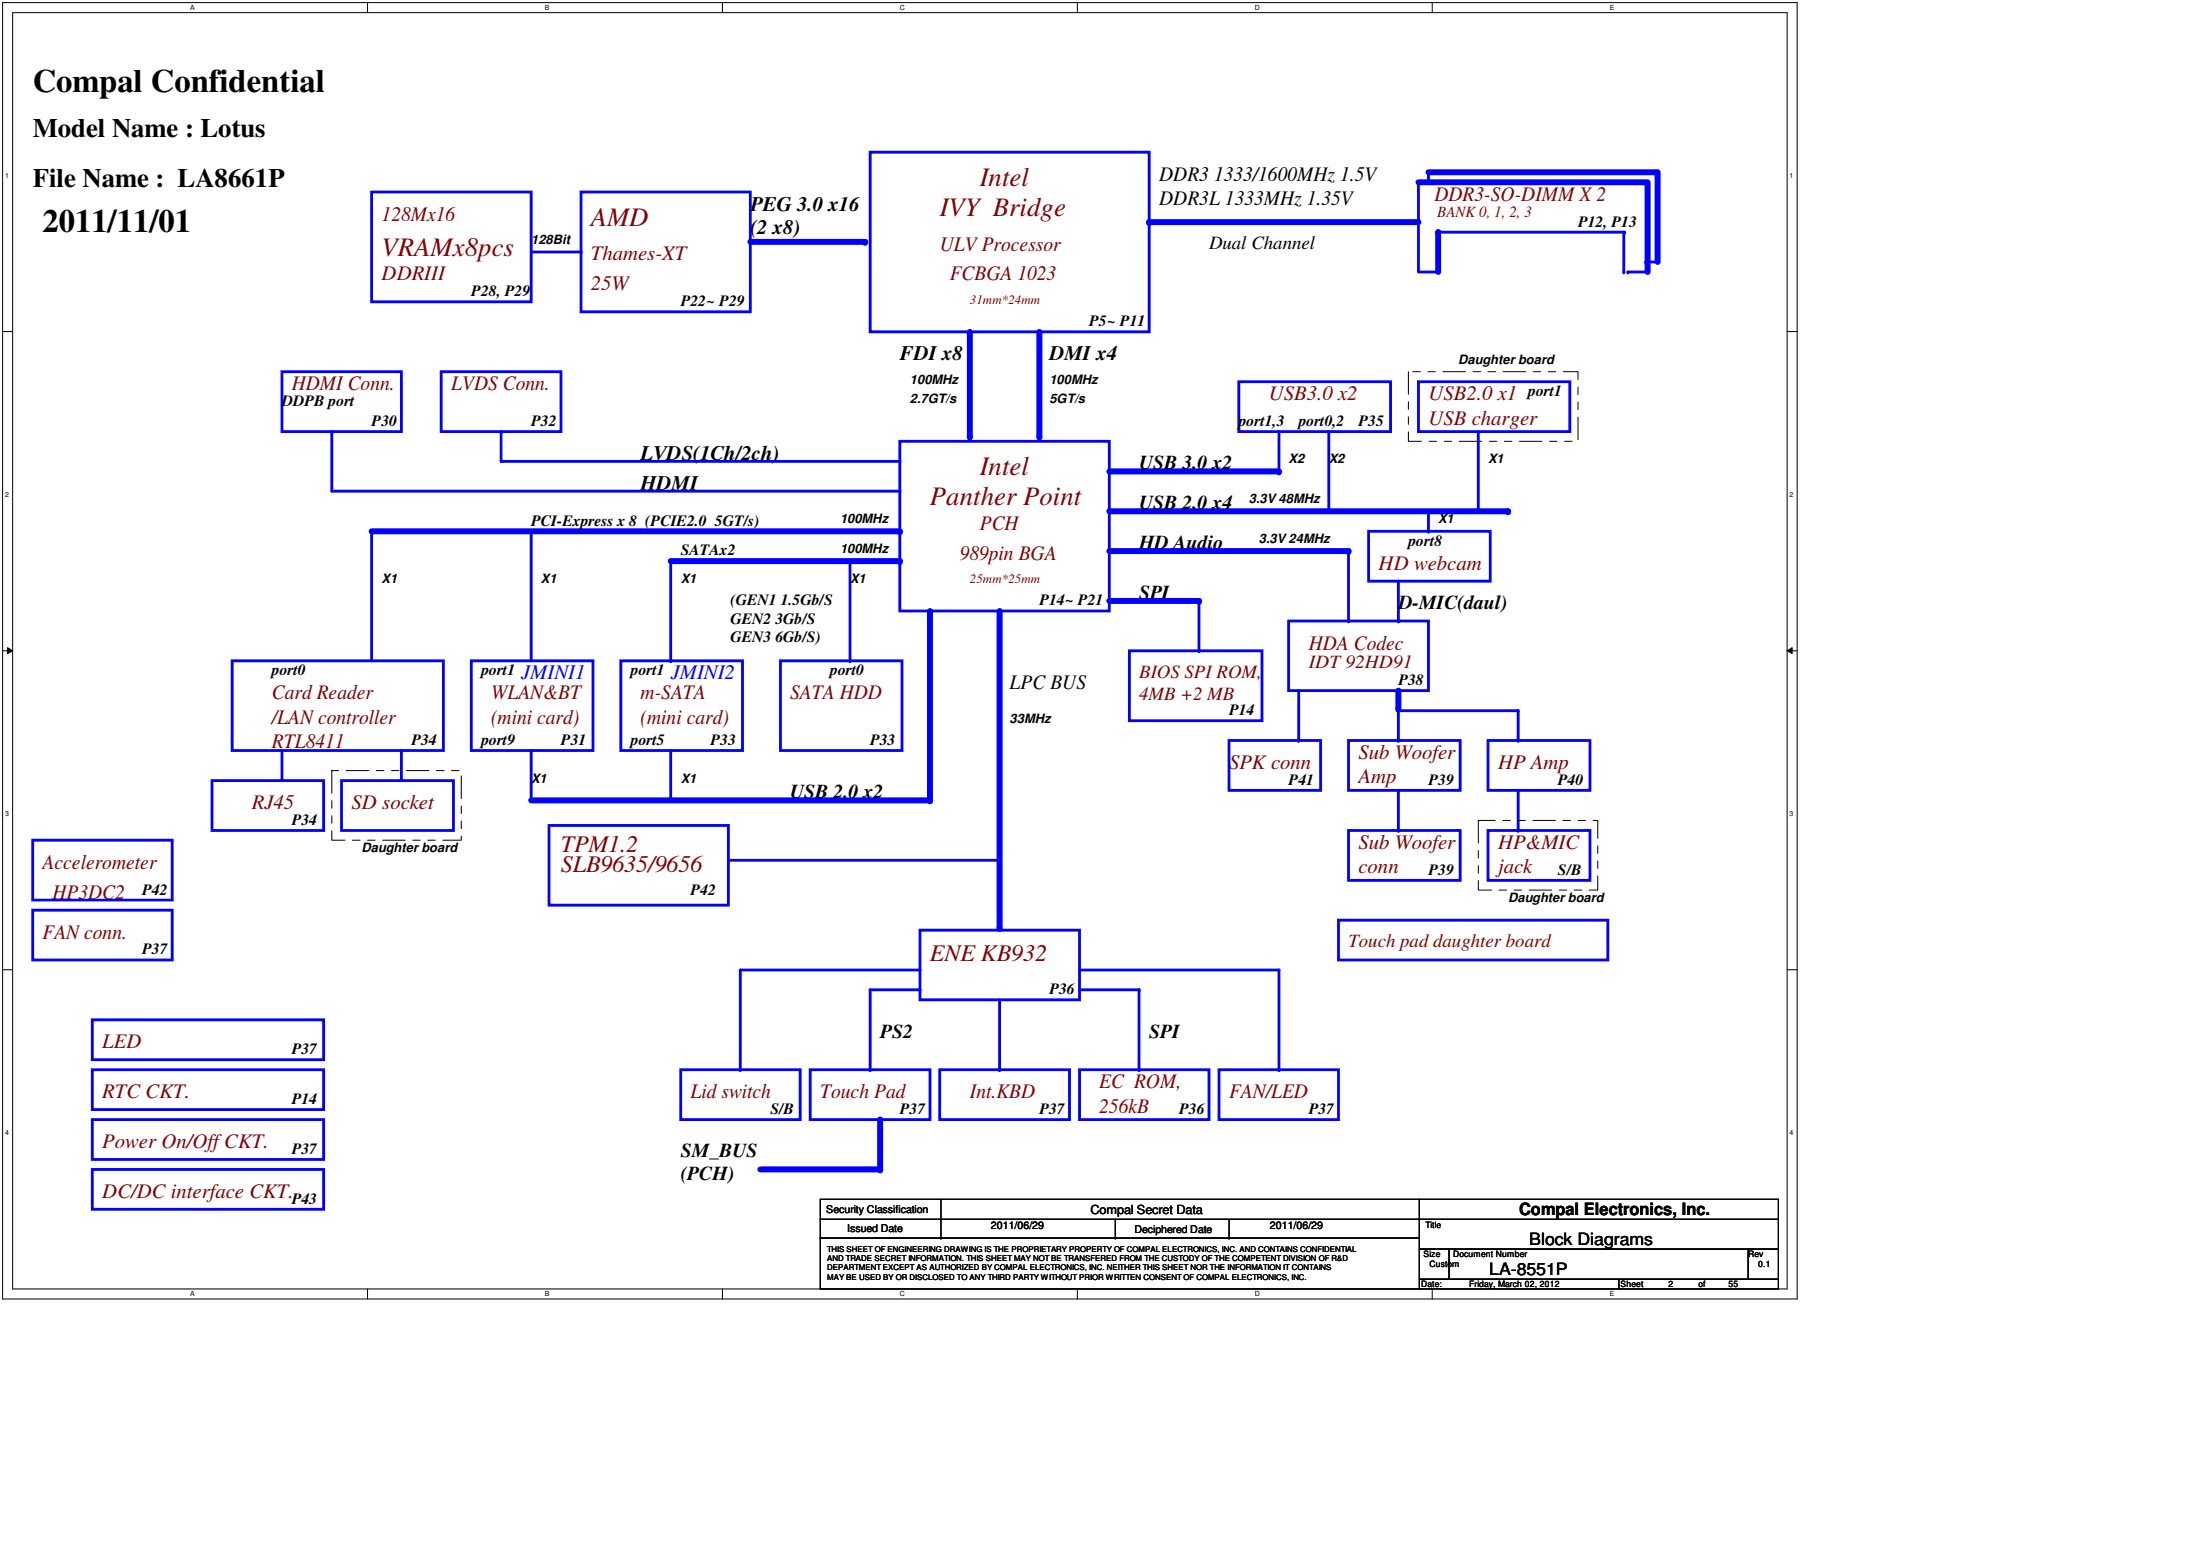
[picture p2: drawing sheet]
<svg xmlns="http://www.w3.org/2000/svg" width="297mm" height="210mm" viewBox="0 0 297 210" stroke-linecap="round" stroke-linejoin="round" font-family="sans-serif">
<path d="M.4 .4h242.2v174.9h-242.2zM1.7 1.7h239.6v172.3h-239.6z" fill="none" stroke="#000" stroke-width=".14"/>
<g fill="#fff">
<path d="M25.7 .5h.6v1.1h-.6z"/>
<path d="M25.7 174.2h.6v1h-.6z"/>
</g>
<path d="M49.6 .4v1.3M49.6 174v1.3" fill="none" stroke="#000" stroke-width=".14"/>
<g fill="#fff">
<path d="M73.6 .5h.6v1.1h-.6z"/>
<path d="M73.6 174.2h.6v1h-.6z"/>
</g>
<path d="M97.5 .4v1.3M97.5 174v1.3" fill="none" stroke="#000" stroke-width=".14"/>
<g fill="#fff">
<path d="M121.5 .5h.7v1.1h-.7z"/>
<path d="M121.5 174.2h.7v1h-.7z"/>
</g>
<path d="M145.5 .4v1.3M145.5 174v1.3" fill="none" stroke="#000" stroke-width=".14"/>
<g fill="#fff">
<path d="M169.4 .5h.7v1.1h-.7z"/>
<path d="M169.4 174.2h.7v1h-.7z"/>
</g>
<path d="M193.4 .4v1.3M193.4 174v1.3" fill="none" stroke="#000" stroke-width=".14"/>
<g fill="#fff">
<path d="M217.3 .5h.7v1.1h-.7z"/>
<path d="M217.3 174.2h.7v1h-.7z"/>
<path d="M.7 23.2h.5v1.1h-.5z"/>
<path d="M241.6 23.2h.5v1.1h-.5z"/>
<path d="M.7 66.3h.5v1h-.5z"/>
<path d="M241.6 66.3h.5v1h-.5z"/>
</g>
<path d="M.4 44.8h1.3M241.3 44.8h1.3" fill="none" stroke="#000" stroke-width=".14"/>
<g fill="#fff">
<path d="M.7 109.4h.5v1h-.5z"/>
<path d="M241.6 109.4h.5v1h-.5z"/>
</g>
<path d="M.4 87.8h1.3M1 87.4l.7 .4-.7 .4zM241.3 87.8l.7-.4v.8zM241.3 87.8h1.3" fill="none" stroke="#000" stroke-width=".14"/>
<path d="M1 87.4l.7 .4-.7 .4zM241.3 87.8l.7-.4v.8z" fill="#000"/>
<g fill="#fff">
<path d="M.7 152.4h.5v1.1h-.5z"/>
<path d="M241.6 152.4h.5v1.1h-.5z"/>
</g>
<g fill="none" stroke="#000" stroke-width=".14">
<path d="M.4 130.9h1.3M241.3 130.9h1.3M110.7 161.9h80.9v2.7h-80.9zM110.7 164.6h80.9v2.5h-80.9zM110.7 167.1h80.9v6.9h-80.9zM127 164.6h.1M127 167.1h.1M127 161.9v5.2M150.6 167.1h.1M150.6 164.6v2.5M165.9 167.1h.1M165.9 164.6v2.5"/>
<path d="M191.6 161.9h48.5v2.7h-48.5zM191.6 164.6h48.5v4h-48.5zM191.6 168.6h4.1v4.1h-4.1zM191.6 172.7h27v1.3h-27zM195.7 168.6h40.3v4.1h-40.3zM218.6 172.7h21.5v1.3h-21.5zM236 168.6h4.1v4.1h-4.1z"/>
</g>
<path d="M90.6 101.3v6.7" fill="none" stroke="#00f" stroke-width=".38"/>
<circle cx="90.6" cy="108" r=".19" fill="#00f"/>
<path d="M180.7 124.2h36.4v5.4h-36.4z" fill="none" stroke="#00f" stroke-width=".38"/>
<path d="M155.2 30h36.3" fill="none" stroke="#00f" stroke-width=".8"/>
<circle cx="155.2" cy="30" r=".4" fill="#00f"/>
<path d="M222.2 35.4h1.5" fill="none" stroke="#00f" stroke-width=".38"/>
<circle cx="222.2" cy="35.4" r=".19" fill="#00f"/>
<path d="M192.9 23.3v1.3" fill="none" stroke="#00f" stroke-width=".38"/>
<circle cx="192.9" cy="24.6" r=".19" fill="#00f"/>
<path d="M191.5 24.6h31v12.1M192.9 23.3h30.9v12.1" fill="none" stroke="#00f" stroke-width=".8"/>
<path d="M191.5 24.6v12.1h2.7M219.8 36.7h2.7" fill="none" stroke="#00f" stroke-width=".38"/>
<circle cx="219.8" cy="36.7" r=".19" fill="#00f"/>
<path d="M194.2 31.3v5.4" fill="none" stroke="#00f" stroke-width=".8"/>
<circle cx="194.2" cy="31.3" r=".4" fill="#00f"/>
<path d="M219.2 31.3v5.4" fill="none" stroke="#00f" stroke-width=".38"/>
<circle cx="219.2" cy="36.7" r=".19" fill="#00f"/>
<path d="M194.2 31.3h25.2" fill="none" stroke="#00f" stroke-width=".38"/>
<circle cx="219.4" cy="31.3" r=".19" fill="#00f"/>
<path d="M71.7 101.3v6.7" fill="none" stroke="#00f" stroke-width=".38"/>
<circle cx="71.7" cy="108" r=".19" fill="#00f"/>
<path d="M71.7 71.7v17.5" fill="none" stroke="#00f" stroke-width=".38"/>
<circle cx="71.7" cy="71.7" r=".19" fill="#00f"/>
<path d="M179.4 58.3v10.7M63.6 89.2h16.5v12.1h-16.5z" fill="none" stroke="#00f" stroke-width=".38"/>
<circle cx="179.4" cy="69" r=".19" fill="#00f"/>
<path d="M4.4 113.4h18.9v8.1h-18.9zM4.4 122.9h18.9v6.7h-18.9z" fill="none" stroke="#00f" stroke-width=".38"/>
<path d="M130.9 44.8v14.1" fill="none" stroke="#00f" stroke-width=".8"/>
<circle cx="130.9" cy="58.9" r=".4" fill="#00f"/>
<path d="M188.8 93.2v2.5" fill="none" stroke="#00f" stroke-width=".8"/>
<circle cx="188.8" cy="95.7" r=".4" fill="#00f"/>
<path d="M188.8 95.9h16.2" fill="none" stroke="#00f" stroke-width=".38"/>
<circle cx="205" cy="95.9" r=".19" fill="#00f"/>
<path d="M205 95.9v4.1" fill="none" stroke="#00f" stroke-width=".38"/>
<circle cx="205" cy="100" r=".19" fill="#00f"/>
<path d="M175.3 93.2v6.8" fill="none" stroke="#00f" stroke-width=".38"/>
<circle cx="175.3" cy="100" r=".19" fill="#00f"/>
<path d="M50.2 71.7v17.5M31.3 89.2h28.6v12.1h-28.6zM165.9 100h12.4v6.7h-12.4zM200.9 100h13.8v6.7h-13.8z" fill="none" stroke="#00f" stroke-width=".38"/>
<circle cx="50.2" cy="71.7" r=".19" fill="#00f"/>
<path d="M205 106.7v5.4" fill="none" stroke="#00f" stroke-width=".38"/>
<circle cx="205" cy="112.1" r=".19" fill="#00f"/>
<path d="M38.1 50.2h16.1v8.1h-16.1zM44.8 58.3v8" fill="none" stroke="#00f" stroke-width=".38"/>
<circle cx="44.8" cy="58.3" r=".19" fill="#00f"/>
<path d="M153.8 133.6v10.8" fill="none" stroke="#00f" stroke-width=".38"/>
<circle cx="153.8" cy="144.4" r=".19" fill="#00f"/>
<path d="M145.8 133.6h8" fill="none" stroke="#00f" stroke-width=".38"/>
<circle cx="153.8" cy="133.6" r=".19" fill="#00f"/>
<path d="M117.5 133.6h6.7" fill="none" stroke="#00f" stroke-width=".38"/>
<circle cx="124.2" cy="133.6" r=".19" fill="#00f"/>
<path d="M117.5 133.6v10.8" fill="none" stroke="#00f" stroke-width=".38"/>
<circle cx="117.5" cy="144.4" r=".19" fill="#00f"/>
<path d="M59.6 50.2h16.1v8.1h-16.1zM67.7 58.3v4" fill="none" stroke="#00f" stroke-width=".38"/>
<circle cx="67.7" cy="58.3" r=".19" fill="#00f"/>
<path d="M67.7 62.3h53.8" fill="none" stroke="#00f" stroke-width=".38"/>
<circle cx="121.5" cy="62.3" r=".19" fill="#00f"/>
<path d="M174 83.8h18.9v9.4h-18.9z" fill="none" stroke="#00f" stroke-width=".38"/>
<path d="M50.2 71.7h71.3" fill="none" stroke="#00f" stroke-width=".8"/>
<circle cx="121.5" cy="71.7" r=".4" fill="#00f"/>
<path d="M135 82.5v42.8" fill="none" stroke="#00f" stroke-width=".8"/>
<circle cx="135" cy="125.3" r=".4" fill="#00f"/>
<path d="M121.5 59.6h28.3v22.9h-28.3z" fill="none" stroke="#00f" stroke-width=".38"/>
<path d="M140.3 44.8v14.1" fill="none" stroke="#00f" stroke-width=".8"/>
<circle cx="140.3" cy="58.9" r=".4" fill="#00f"/>
<path d="M135 135v9.4" fill="none" stroke="#00f" stroke-width=".38"/>
<circle cx="135" cy="144.4" r=".19" fill="#00f"/>
<path d="M117.5 20.5h37.7v24.3h-37.7zM124.2 125.6h21.6v9.4h-21.6zM145.8 144.4h17.4v6.7h-17.4z" fill="none" stroke="#00f" stroke-width=".38"/>
<path d="M149.8 74.4h32.3" fill="none" stroke="#00f" stroke-width=".8"/>
<circle cx="182.1" cy="74.4" r=".4" fill="#00f"/>
<path d="M182.1 74.4v9.4" fill="none" stroke="#00f" stroke-width=".38"/>
<circle cx="182.1" cy="83.8" r=".19" fill="#00f"/>
<path d="M149.8 69h53.8" fill="none" stroke="#00f" stroke-width=".8"/>
<circle cx="203.6" cy="69" r=".4" fill="#00f"/>
<path d="M90.6 75.7h30.9" fill="none" stroke="#00f" stroke-width=".8"/>
<circle cx="121.5" cy="75.7" r=".4" fill="#00f"/>
<path d="M149.8 81.1h12.1" fill="none" stroke="#00f" stroke-width=".8"/>
<circle cx="161.9" cy="81.1" r=".4" fill="#00f"/>
<path d="M152.5 87.8h17.9v9.5h-17.9zM161.9 81.1v6.7" fill="none" stroke="#00f" stroke-width=".38"/>
<circle cx="161.9" cy="87.8" r=".19" fill="#00f"/>
<path d="M172.7 58.3v5.3M109.4 144.4h16.2v6.7h-16.2zM126.9 144.4h17.5v6.7h-17.5z" fill="none" stroke="#00f" stroke-width=".38"/>
<circle cx="172.7" cy="63.6" r=".19" fill="#00f"/>
<path d="M83.8 89.2h16.5v12.1h-16.5zM46.1 105.4h15.1v6.7h-15.1zM54.2 101.3v4.1" fill="none" stroke="#00f" stroke-width=".38"/>
<circle cx="54.2" cy="101.3" r=".19" fill="#00f"/>
<path d="M114.8 75.7v13.5" fill="none" stroke="#00f" stroke-width=".38"/>
<circle cx="114.8" cy="89.2" r=".19" fill="#00f"/>
<path d="M44.8 66.3h76.7M105.4 89.2h16.4v12.1h-16.4z" fill="none" stroke="#00f" stroke-width=".38"/>
<circle cx="121.5" cy="66.3" r=".19" fill="#00f"/>
<path d="M90.6 75.7v13.5" fill="none" stroke="#00f" stroke-width=".38"/>
<circle cx="90.6" cy="89.2" r=".19" fill="#00f"/>
<path d="M200.9 112.1h13.8v6.7h-13.8z" fill="none" stroke="#00f" stroke-width=".38"/>
<path d="M149.8 63.6h22.9" fill="none" stroke="#00f" stroke-width=".8"/>
<circle cx="172.7" cy="63.6" r=".4" fill="#00f"/>
<path d="M167.3 51.5h20.4v6.8h-20.4z" fill="none" stroke="#00f" stroke-width=".38"/>
<path d="M71.7 108h53.9" fill="none" stroke="#00f" stroke-width=".8"/>
<circle cx="125.6" cy="108" r=".4" fill="#00f"/>
<path d="M125.6 82.5v25.3" fill="none" stroke="#00f" stroke-width=".8"/>
<circle cx="125.6" cy="107.8" r=".4" fill="#00f"/>
<path d="M74.1 111.4h24.2v10.8h-24.2zM98.6 116.1h36.4M12.5 137.7h31.2v5.3h-31.2zM12.5 151.1h31.2v5.4h-31.2zM12.5 144.4h31.2v5.4h-31.2zM12.5 157.9h31.2v5.3h-31.2z" fill="none" stroke="#00f" stroke-width=".38"/>
<circle cx="135" cy="116.1" r=".19" fill="#00f"/>
<path d="M184.8 71.7h16.4v6.8h-16.4zM192.9 69v2.7" fill="none" stroke="#00f" stroke-width=".38"/>
<circle cx="192.9" cy="71.7" r=".19" fill="#00f"/>
<path d="M101.3 32.7h15.5" fill="none" stroke="#00f" stroke-width=".8"/>
<circle cx="116.8" cy="32.7" r=".4" fill="#00f"/>
<path d="M71.7 34h6.8M78.5 25.9h22.8v16.2h-22.8z" fill="none" stroke="#00f" stroke-width=".38"/>
<circle cx="78.5" cy="34" r=".19" fill="#00f"/>
<path d="M50.2 25.9h21.5v14.8h-21.5zM188.8 95.9v4.1" fill="none" stroke="#00f" stroke-width=".38"/>
<circle cx="188.8" cy="100" r=".19" fill="#00f"/>
<path d="M182.1 100h15v6.7h-15zM182.1 112.1h15v6.7h-15zM188.8 106.7v5.4" fill="none" stroke="#00f" stroke-width=".38"/>
<circle cx="188.8" cy="112.1" r=".19" fill="#00f"/>
<path d="M28.6 105.4h15.1v6.7h-15.1zM38.1 101.3v4.1" fill="none" stroke="#00f" stroke-width=".38"/>
<circle cx="38.1" cy="101.3" r=".19" fill="#00f"/>
<path d="M100 130.9h24.2" fill="none" stroke="#00f" stroke-width=".38"/>
<circle cx="124.2" cy="130.9" r=".19" fill="#00f"/>
<path d="M100 130.9v13.5" fill="none" stroke="#00f" stroke-width=".38"/>
<circle cx="100" cy="144.4" r=".19" fill="#00f"/>
<path d="M172.7 130.9v13.5M91.9 144.4h16.1v6.7h-16.1z" fill="none" stroke="#00f" stroke-width=".38"/>
<circle cx="172.7" cy="144.4" r=".19" fill="#00f"/>
<path d="M145.8 130.9h26.9M164.6 144.4h16.1v6.7h-16.1z" fill="none" stroke="#00f" stroke-width=".38"/>
<circle cx="172.7" cy="130.9" r=".19" fill="#00f"/>
<path d="M188.8 78.5v5.3" fill="none" stroke="#00f" stroke-width=".38"/>
<circle cx="188.8" cy="83.8" r=".19" fill="#00f"/>
<path d="M191.5 51.5h20.5v6.8h-20.5zM199.6 58.3v10.7" fill="none" stroke="#00f" stroke-width=".38"/>
<circle cx="199.6" cy="69" r=".19" fill="#00f"/>
<path d="M190.2 50.2h22.9v9.4h-22.9zM44.8 104h17.5v9.4h-17.5zM199.6 110.7h16.1v9.4h-16.1z" fill="none" stroke="#000" stroke-width=".14" stroke-dasharray="3 1 1 1 1 1"/>
<path d="M102.7 157.9h16.1" fill="none" stroke="#00f" stroke-width=".8"/>
<circle cx="118.8" cy="157.9" r=".4" fill="#00f"/>
<path d="M118.8 151.1v6.8" fill="none" stroke="#00f" stroke-width=".8"/>
<circle cx="118.8" cy="151.1" r=".4" fill="#00f"/>
<g font-size="4.4">
<text x="4.4" y="12.5">Compal Confidential</text>
<text x="5.7" y="31.3">2011/11/01</text>
</g>
<g font-size="3.6">
<text x="4.4" y="18.5">Model Name : Lotus</text>
<text x="4.4" y="25.2">File Name : LA8661P</text>
</g>
<g font-size="3.6" fill="#800000">
<text x="126.9" y="29.1">IVY Bridge</text>
<text x="132.3" y="25.1">Intel</text>
<text x="51.5" y="34.6">VRAMx8pcs</text>
<text x="79.8" y="30.5">AMD</text>
<text x="132.3" y="64.1">Intel</text>
<text x="125.6" y="68.2">Panther Point</text>
</g>
<g font-size="3.2" fill="#800000">
<text x="75.7" y="115">TPM1.2</text>
<text x="75.7" y="117.6">SLB9635/9656</text>
<text x="125.6" y="129.8">ENE KB932</text>
</g>
<g font-size="2.8" fill="#800000">
<text x="51.5" y="29.8">128Mx16</text>
<text x="193.7" y="27.1">DDR3-SO-DIMM X 2</text>
<text x="79.8" y="35.1">Thames-XT</text>
<text x="126.9" y="33.8">ULV Processor</text>
<text x="51.5" y="37.9">DDRIII</text>
<text x="79.8" y="39.2">25W</text>
<text x="128.2" y="37.9">FCBGA 1023</text>
<text x="39.4" y="52.7">HDMI Conn.</text>
<text x="60.9" y="52.7">LVDS Conn.</text>
<text x="171.3" y="54">USB3.0 x2</text>
<text x="192.9" y="54">USB2.0 x1</text>
<text x="192.9" y="57.3">USB charger</text>
<text x="132.3" y="71.5">PCH</text>
<text x="129.6" y="75.5">989pin BGA</text>
<text x="186.1" y="76.9">HD webcam</text>
<text x="176.7" y="87.7">HDA Codec</text>
<text x="36.7" y="94.4">Card Reader</text>
<text x="66.3" y="94.4">WLAN&amp;BT</text>
<text x="86.5" y="94.4">m-SATA</text>
<text x="106.7" y="94.4">SATA HDD</text>
<text x="36.7" y="97.7">/LAN controller</text>
<text x="36.7" y="101">RTL8411</text>
<text x="66.3" y="97.7">(mini card)</text>
<text x="86.5" y="97.7">(mini card)</text>
<text x="165.9" y="103.8">SPK conn</text>
<text x="183.4" y="102.5">Sub Woofer</text>
<text x="183.4" y="105.8">Amp</text>
<text x="202.3" y="103.8">HP Amp</text>
<text x="34" y="109.2">RJ45</text>
<text x="47.5" y="109.2">SD socket</text>
<text x="5.7" y="117.3">Accelerometer</text>
<text x="183.4" y="114.6">Sub Woofer</text>
<text x="183.4" y="117.9">conn</text>
<text x="202.3" y="114.6">HP&amp;MIC</text>
<text x="202.3" y="117.9">jack</text>
<text x="7.1" y="121.3">HP3DC2</text>
<text x="5.7" y="126.7">FAN conn.</text>
<text x="13.8" y="141.5">LED</text>
<text x="13.8" y="148.3">RTC CKT.</text>
<text x="93.2" y="148.3">Lid switch</text>
<text x="110.7" y="148.3">Touch Pad</text>
<text x="130.9" y="148.3">Int.KBD</text>
<text x="148.4" y="146.9">EC ROM,</text>
<text x="165.9" y="148.3">FAN/LED</text>
<text x="13.8" y="155">Power On/Off CKT.</text>
<text x="148.4" y="150.2">256kB</text>
<text x="13.8" y="161.7">DC/DC interface CKT.</text>
</g>
<g font-size="2.8">
<text x="101.3" y="28.4">PEG 3.0 x16</text>
<text x="156.5" y="24.4">DDR3 1333/1600MHz 1.5V</text>
<text x="156.5" y="27.7">DDR3L 1333MHz 1.35V</text>
<text x="101.3" y="31.6">(2 x8)</text>
<text x="121.5" y="48.6">FDI x8</text>
<text x="141.7" y="48.6">DMI x4</text>
<text x="86.5" y="62.1">LVDS(1Ch/2ch)</text>
<text x="86.5" y="66.1">HDMI</text>
<text x="136.3" y="93.1">LPC BUS</text>
</g>
<g font-size="2.8" fill="#00f">
<text x="70.4" y="91.7">JMINI1</text>
<text x="90.6" y="91.7">JMINI2</text>
</g>
<g font-size="2.7">
<text x="153.8" y="63.3">USB 3.0 x2</text>
<text x="153.8" y="68.7">USB 2.0 x4</text>
<text x="153.8" y="74.1">HD Audio</text>
<text x="153.8" y="80.9">SPI</text>
<text x="188.8" y="82.2">D-MIC(daul)</text>
<text x="106.7" y="107.8">USB 2.0 x2</text>
<text x="118.8" y="140.1">PS2</text>
<text x="155.2" y="140.1">SPI</text>
<text x="91.9" y="156.2">SM_BUS</text>
<text x="91.9" y="159.3">(PCH)</text>
</g>
<text font-size="2.5" x="163.2" y="33.6">Dual Channel</text>
<g font-size="2.5" fill="#800000">
<text x="153.8" y="91.5">BIOS SPI ROM,</text>
<text x="153.8" y="94.5">4MB +2 MB</text>
<text x="176.7" y="90.1">IDT 92HD91</text>
<text x="182.1" y="127.9">Touch pad daughter board</text>
</g>
<g font-size="2.3">
<text x="205.1" y="164">Compal Electronics, Inc.</text>
<text x="201.1" y="172">LA-8551P</text>
<text x="206.5" y="168">Block Diagrams</text>
</g>
<text font-size="2.1" fill="#800000" x="194.1" y="29.3">BANK 0, 1, 2, 3</text>
<g font-size="2.1">
<text x="213.1" y="30.6">P12, P13</text>
<text x="63.6" y="40">P28, P29</text>
<text x="91.9" y="41.3">P22~ P29</text>
<text x="147.1" y="44">P5~ P11</text>
<text x="206.3" y="53.5">port1</text>
<text x="38.1" y="54.8">DDPB port</text>
<text x="50.2" y="57.5">P30</text>
<text x="71.7" y="57.5">P32</text>
<text x="167.3" y="57.5">port1,3</text>
<text x="175.3" y="57.5">port0,2</text>
<text x="183.4" y="57.5">P35</text>
<text x="71.7" y="71">PCI-Express x 8 (PCIE2.0 5GT/s)</text>
<text x="91.9" y="75">SATAx2</text>
<text x="190.2" y="73.7">port8</text>
<text x="98.6" y="81.7">(GEN1 1.5Gb/S</text>
<text x="140.3" y="81.7">P14~ P21</text>
<text x="98.6" y="84.2">GEN2 3Gb/S</text>
<text x="98.6" y="86.7">GEN3 6Gb/S)</text>
<text x="36.7" y="91.2">port0</text>
<text x="65" y="91.2">port1</text>
<text x="85.2" y="91.2">port1</text>
<text x="112.1" y="91.2">port0</text>
<text x="188.8" y="92.5">P38</text>
<text x="55.6" y="100.6">P34</text>
<text x="65" y="100.6">port9</text>
<text x="75.7" y="100.6">P31</text>
<text x="85.2" y="100.6">port5</text>
<text x="95.9" y="100.6">P33</text>
<text x="117.5" y="100.6">P33</text>
<text x="165.9" y="96.5">P14</text>
<text x="174" y="106">P41</text>
<text x="192.9" y="106">P39</text>
<text x="210.4" y="106">P40</text>
<text x="39.4" y="111.3">P34</text>
<text x="192.9" y="118.1">P39</text>
<text x="210.4" y="118.1">S/B</text>
<text x="19.2" y="120.8">P42</text>
<text x="93.2" y="120.8">P42</text>
<text x="19.2" y="128.8">P37</text>
<text x="141.7" y="134.2">P36</text>
<text x="39.4" y="142.3">P37</text>
<text x="39.4" y="149">P14</text>
<text x="39.4" y="155.7">P37</text>
<text x="104" y="150.4">S/B</text>
<text x="121.5" y="150.4">P37</text>
<text x="140.3" y="150.4">P37</text>
<text x="159.2" y="150.4">P36</text>
<text x="176.7" y="150.4">P37</text>
<text x="39.4" y="162.5">P43</text>
</g>
<g font-size="1.7">
<text x="71.7" y="32.9">128Bit</text>
<text x="122.9" y="51.8">100MHz</text>
<text x="141.7" y="51.8">100MHz</text>
<text x="196.9" y="49.1">Daughter board</text>
<text x="122.9" y="54.5">2.7GT/s</text>
<text x="141.7" y="54.5">5GT/s</text>
<text x="174" y="62.5">X2</text>
<text x="179.4" y="62.5">X2</text>
<text x="200.9" y="62.5">X1</text>
<text x="113.4" y="70.6">100MHz</text>
<text x="168.6" y="67.9">3.3V 48MHz</text>
<text x="194.2" y="70.6">X1</text>
<text x="113.4" y="74.6">100MHz</text>
<text x="170" y="73.3">3.3V 24MHz</text>
<text x="51.5" y="78.7">X1</text>
<text x="73" y="78.7">X1</text>
<text x="91.9" y="78.7">X1</text>
<text x="114.8" y="78.7">X1</text>
<text x="136.3" y="97.5">33MHz</text>
<text x="71.7" y="105.6">X1</text>
<text x="91.9" y="105.6">X1</text>
<text x="48.8" y="115">Daughter board</text>
<text x="203.6" y="121.8">Daughter board</text>
<text x="147.2" y="163.8">Compal Secret Data</text>
</g>
<g font-size="1.7" fill="#800000">
<text x="130.9" y="41">31mm*24mm</text>
<text x="130.9" y="78.7">25mm*25mm</text>
</g>
<g font-size="1.4">
<text x="111.6" y="163.8">Security Classification</text>
<text x="114.4" y="166.3">Issued Date</text>
<text x="133.8" y="165.9">2011/06/29</text>
<text x="153.2" y="166.5">Deciphered Date</text>
<text x="171.4" y="165.9">2011/06/29</text>
</g>
<g font-size="1.2">
<text x="192.4" y="165.8">Title</text>
<text x="191.9" y="173.8">Date:</text>
<text x="192.2" y="169.7">Size</text>
<text x="193" y="171.1">Custom</text>
<text x="196.2" y="169.7">Document Number</text>
<text x="198.4" y="173.8">Friday, March 02, 2012</text>
<text x="218.8" y="173.8">Sheet</text>
<text x="225.3" y="173.8">2</text>
<text x="229.3" y="173.8">of</text>
<text x="233.4" y="173.8">55</text>
<text x="236" y="169.7">Rev</text>
<text x="237.4" y="171.1">0.1</text>
</g>
<g font-size="1.1">
<text x="111.7" y="169">THIS SHEET OF ENGINEERING DRAWING IS THE PROPRIETARY PROPERTY OF COMPAL ELECTRONICS, INC. AND CONTAINS CONFIDENTIAL</text>
<text x="111.7" y="170.3">AND TRADE SECRET INFORMATION. THIS SHEET MAY NOT BE TRANSFERED FROM THE CUSTODY OF THE COMPETENT DIVISION OF R&amp;D</text>
<text x="111.7" y="171.5">DEPARTMENT EXCEPT AS AUTHORIZED BY COMPAL ELECTRONICS, INC. NEITHER THIS SHEET NOR THE INFORMATION IT CONTAINS</text>
<text x="111.7" y="172.7">MAY BE USED BY OR DISCLOSED TO ANY THIRD PARTY WITHOUT PRIOR WRITTEN CONSENT OF COMPAL ELECTRONICS, INC.</text>
</g>
<g font-size=".9">
<text x="25.7" y="1.4">A</text>
<text x="73.6" y="1.4">B</text>
<text x="121.5" y="1.4">C</text>
<text x="169.4" y="1.4">D</text>
<text x="217.3" y="1.4">E</text>
<text x=".7" y="24.1">1</text>
<text x="241.6" y="24.1">1</text>
<text x=".7" y="67.1">2</text>
<text x="241.6" y="67.1">2</text>
<text x=".7" y="110.2">3</text>
<text x="241.6" y="110.2">3</text>
<text x=".7" y="153.2">4</text>
<text x="241.6" y="153.2">4</text>
<text x="25.7" y="175">A</text>
<text x="73.6" y="175">B</text>
<text x="121.5" y="175">C</text>
<text x="169.4" y="175">D</text>
<text x="217.3" y="175">E</text>
</g>
</svg>
